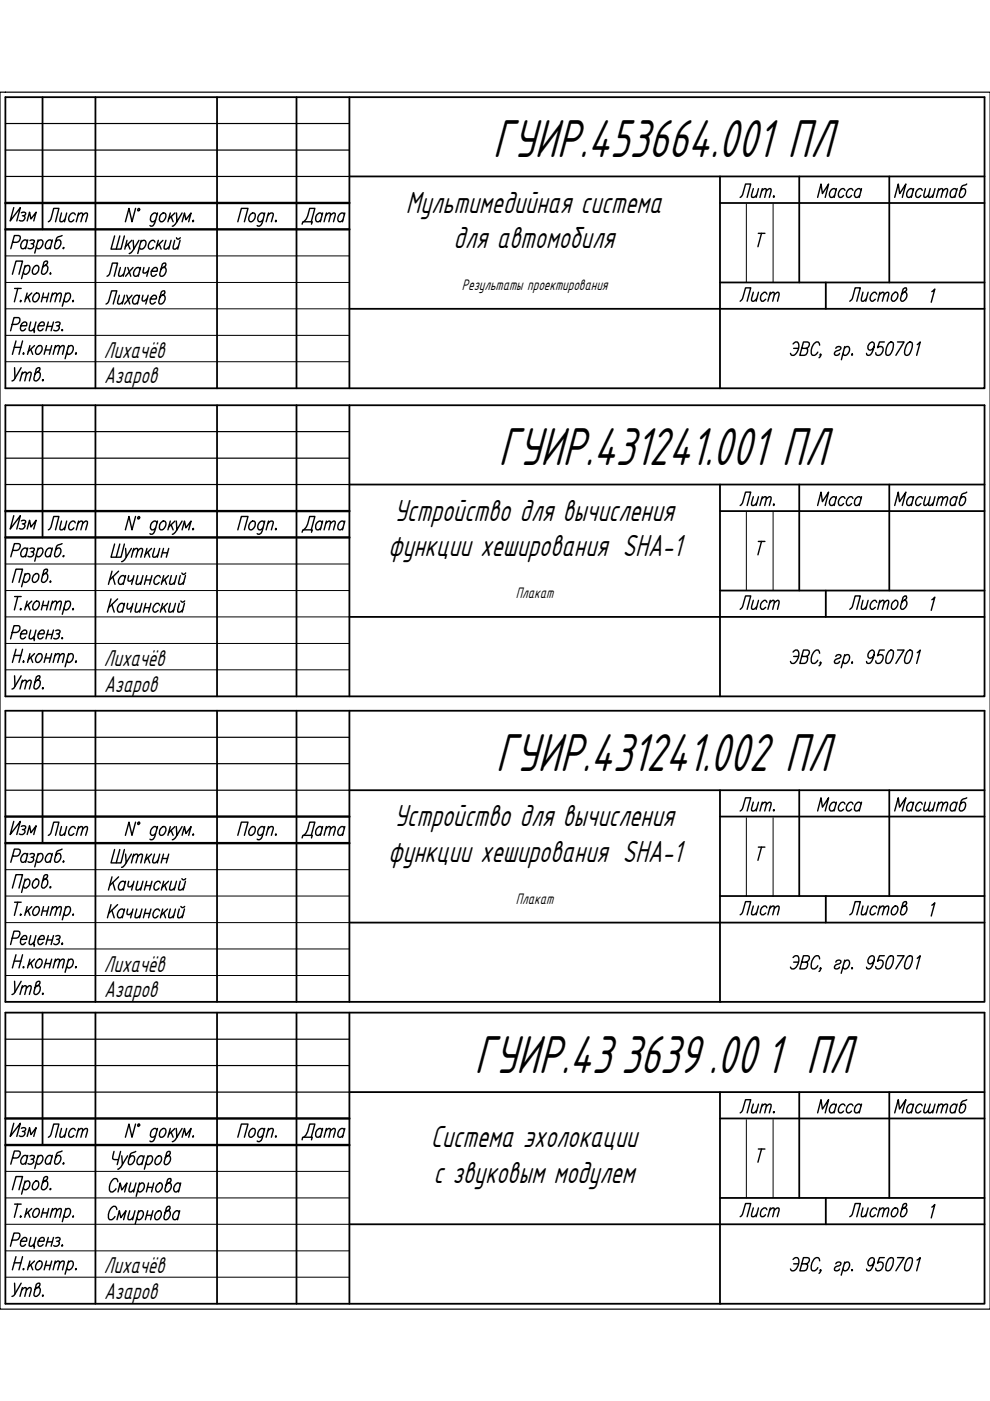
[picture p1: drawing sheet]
<svg xmlns="http://www.w3.org/2000/svg" width="210mm" height="297mm" viewBox="0 0 210 297" stroke-linecap="round" stroke-linejoin="round" font-family="sans-serif">
<g fill="none" stroke="#000" stroke-width=".38">
<path d="M1.1 20.6h207.6v61.7h-207.6zM9 20.6v28M20.2 20.6v61.7M46 20.6v61.7M62.9 20.6v61.7M74.1 20.6v61.7M74.1 37.4h134.6M152.7 37.4v44.9M169.5 37.4v22.5M188.6 37.4v22.5M152.7 43h56M152.7 59.9h56"/>
<path d="M175.1 59.9v5.6M74.1 65.5h134.6M1.1 85.9h207.6v61.7h-207.6zM9 85.9v28M20.2 85.9v61.7M46 85.9v61.7M62.9 85.9v61.7M74.1 85.9v61.7M74.1 102.7h134.6M152.7 102.7v44.9M152.7 108.4h56M169.5 102.7v22.5"/>
<path d="M188.6 102.7v22.5M74.1 130.8h134.6M152.7 125.2h56M175.1 125.2v5.6M1.1 150.7h207.6v61.7h-207.6zM9 150.7v28.1M20.2 150.7v61.7M46 150.7v61.7M62.9 150.7v61.7M74.1 150.7v61.7M74.1 167.5h134.6M152.7 167.5v44.9"/>
<path d="M152.7 173.1h56M169.5 167.5v22.5M188.6 167.5v22.5M74.1 195.6h134.6M152.7 190h56M175.1 190v5.6M1.1 214.7h207.6v61.7h-207.6zM9 214.7v28.1M20.2 214.7v61.7M46 214.7v61.7M62.9 214.7v61.7M74.1 214.7v61.7"/>
<path d="M74.1 231.5h134.6M152.7 231.5v44.9M152.7 237.1h56M169.5 231.5v22.5M188.6 231.5v22.5M74.1 259.6h134.6M152.7 254h56M175.1 254v5.6"/>
</g>
<g fill="none" stroke="#000" stroke-width=".21">
<path d="M1.1 59.9h73M1.1 54.3h73M158.2 43.3v16.6M163.9 43.3v16.6M1.1 65.5h73M1.1 76.7h73M1.1 71.1h73M1.1 119.6h73M158.2 108.6v16.6M163.9 108.6v16.6M1.1 130.8h73M1.1 125.2h73"/>
<path d="M1.1 136.4h73M1.1 142h73M158.2 173.4v16.6M163.9 173.4v16.6M1.1 195.6h73M1.1 190h73M1.1 184.4h73M1.1 206.8h73M1.1 201.2h73M158.2 237.4v16.6M163.9 237.4v16.6M1.1 259.6h73"/>
<path d="M1.1 254h73M1.1 248.4h73M1.1 270.8h73M1.1 265.2h73"/>
</g>
<g fill="none" stroke="#000" stroke-width=".3">
<path d="M2.6 58.2l.8-2.8h1.4l-.8 2.8M2.7 51.4h.9a.99 .99 0 0 0 .6-1.3l-1.2-.2-.7 2.8M5.2 56.7a.64 .64 0 0 1 1-.3 1.23 1.23 0 0 1-1 1.8l-.2-.4M5.3 56.3l-.7 2.8M5.8 51.3l-.1-.3a.91 .91 0 0 0-1.3 .9v.4l.3 .4 .5-.1 .3-.3M5.9 50.9l-.5 1.8M6.3 51l.4-.1 .6 .1-.2 .5-.5 .2M6.9 51.7l.2 .2a.73 .73 0 0 1-.3 .8 .73 .73 0 0 1-.9-.1M7.2 56.7l.5-.4h.3a1.14 1.14 0 0 1-.8 1.9 .93 .93 0 0 1 0-1.5zM8 51.3a.64 .64 0 0 1 1-.3 1.23 1.23 0 0 1-1 1.7l-.3-.4M8.1 50.9l-.7 2.8M9.5 56.3h.4a1.14 1.14 0 0 1-.8 1.9l-.3-.3v-.3l.5-2a.49 .49 0 0 1 .8-.1 .93 .93 0 0 1-.8 .9l-.3 .3"/>
<path d="M10.6 58l.1-.1 .1 .1-.1 .2zM11 51.3l-.1-.3a.91 .91 0 0 0-1.3 .9v.4l.3 .4 .6-.1 .2-.3M11.1 50.9l-.5 1.8M13.2 49.9l-1.1 .4-.1 .3-.4 1.6 .2 .5a1.14 1.14 0 0 0 .8-1.8h-.3l-.5 .4M13.3 52.6l.2-.1-.1 .2zM22.7 58.6l.5-.5 .6-2.3h1.1l-.7 2.8M24.3 50l-.8 2.8h2.2l.7-2.8M25.4 50l-.8 2.8M25.5 56.7l-.4 1.7 .5 .2 .6-.5M26.6 56.7l-.5 1.9M26.9 51l-.4 1.8M27.1 56.7l.6 1.9"/>
<path d="M27.1 51.8l.5 1M27.9 51l-1.3 1.3M28.2 56.7l-1.6 1.9M28.2 51l.2 1.8 1.1-1.8M28.4 52.8a1.3 1.3 0 0 1-1 .9M28.7 44.2l-.7 2.8-.7-2.8-.7 2.8M29.3 44.3l.2-.1 .1 .3-.3 .2-.1-.2zM29.7 57.1l-.3-.4a1.14 1.14 0 0 0-.8 1.9h.3l.5-.4M29.8 56.7l-.5 1.9M29.8 51.3a.64 .64 0 0 1 1-.2 1.23 1.23 0 0 1-1 1.7l-.3-.4M29.9 51l-.7 2.7M30.5 56.7l-.2 1.1 .2 .1 .5-.1 .5-.4"/>
<path d="M31.6 56.7l-.5 1.9M32.1 57.5h1.2a.55 .55 0 0 0-.2-.8 1.14 1.14 0 0 0-.8 1.9h.3l.5-.4M32.9 51.3l-.2-.2a.91 .91 0 0 0-1.2 .9l.1 .7a.64 .64 0 0 0 1-.3M33.3 45.5l-.3-.3a1.13 1.13 0 0 0-1 .6 1.13 1.13 0 0 0 .2 1.2h.3l.5-.4M33.4 45.2l-.6 2.1a.78 .78 0 0 1-.8 .6l-.2-.1M33.6 51l-.5 1.8M33.7 51.8l.5 1M34.1 45.5l.5-.3h.3a1.14 1.14 0 0 1-.8 1.8 .96 .96 0 0 1 0-1.5zM34.5 51l-1.3 1.3M34.6 56.7h.3a1.14 1.14 0 0 1-.8 1.9l-.2-.5 .5-2.1 .4-.2h.3v.1a.84 .84 0 0 1-.7 .9l-.3 .3M35.2 51l-.4 1.7 .5 .1 .6-.5M36.1 45.2l-.5 1.8"/>
<path d="M36.3 45.9l.4 1.1M36.3 51l-.5 1.8M37 51l-.3 1.7 .5 .1 .6-.5M37.1 45.2l-1.4 1.3M37.4 45.2l.1 1.8 1.1-1.8M37.4 50.4l.1 .2a.47 .47 0 0 0 .7-.2M37.5 47a1.3 1.3 0 0 1-1 .9M38.2 51l-.5 1.8M38.6 47l.5-1.8 .3 1.4 1.1-1.4-.5 1.8M41 46.7l.1 .2-.2 .1zM50.4 47l.8-2.8h1.4l-.8 2.8M53 45.5a.64 .64 0 0 1 1-.2 1.23 1.23 0 0 1-1 1.7 .96 .96 0 0 1 0-1.5z"/>
<path d="M56 45.5l-.1-.2a.91 .91 0 0 0-1.2 .9v.4l.2 .4h.3l.6-.4M56.1 45.2l-.5 2.1a.85 .85 0 0 1-.9 .6l-.2-.1M56.8 45.7l.6-.5 .5 .1-.4 1.7M56.9 45.2l-.5 1.8M58.5 46.7l.1 .2-.1 .1zM160.8 49.5h1.4M161.5 49.5l-.8 2.8M2.6 68.8h.9a.81 .81 0 0 0 .7-.6 .81 .81 0 0 0-.3-.9h-.9l-.8 2.8M3 73.6h1.4M3.1 78l.1 2.2M3.1 61.2h1.4M3.4 72.3l-.8 2.8"/>
<path d="M3.8 61.2l-.8 2.8M4.4 63.7l.1 .2-.2 .1zM4.4 69.1h1.2a.55 .55 0 0 0-.2-.8 1.14 1.14 0 0 0-.8 1.8l.6-.1 .2-.3M4.5 78l-1.5 2.5-.5 .3M4.6 79.4l.6-.5 .4 .1-.4 1.8M4.7 78.9l-.5 1.9M4.8 72.3l-.8 2.8M5 74.8l.1 .2-.1 .1zM5.6 79.4l.6-.5 .4 .1-.4 1.8M5.8 62.1l-.6 1.9M5.9 62.9l.4 1.1M6.3 73.3l-.5 1.8"/>
<path d="M6.5 68.3l-.3 1.7 .4 .1 .7-.5M6.5 74.1l.4 1M6.7 62.1l-1.3 1.3M7.3 73.3l-1.3 1.3M7.5 62.3l.5-.2a1.14 1.14 0 0 1-.8 1.9 1.13 1.13 0 0 1 .3-1.7zM7.6 68.3l-.4 1.8h.1l-.1 .4M7.8 73.6a.64 .64 0 0 1 1-.2 1.23 1.23 0 0 1-1 1.7 .96 .96 0 0 1 0-1.5zM8 78.9h.3a1.14 1.14 0 0 1-.8 1.9l-.3-.3v-.3l.5-2a.49 .49 0 0 1 .8-.1 1.02 1.02 0 0 1-.8 .9l-.2 .3M8.1 69.1h1.2a.59 .59 0 0 0-.2-.8 1.14 1.14 0 0 0-.8 1.8l.6-.1 .2-.3M9 63.1h1.1M9.2 62.1l-.4 1.9M9.6 74.2h1.1"/>
<path d="M9.9 73.3l-.5 1.8M10 69.2h1.1M10.2 68.3l-.5 1.8M10.3 62.1l-.4 1.9M11 73.3l-.5 1.8M11 62.6l.6-.5 .4 .2-.4 1.7M11.1 62.1l-.4 1.9M11.3 68.3l-.5 1.8M11.6 73.8l.6-.5 .4 .1-.4 1.7M11.8 73.3l-.5 1.8M11.8 68.4l.3-.1 .6 .1-.1 .5-.6 .2M12 62.6l.7-.5 .3 .2-.3 1.7"/>
<path d="M12.3 69.1l.3 .2a.75 .75 0 0 1-.4 .8 .75 .75 0 0 1-.8-.1M12.6 73.8l.7-.5 .3 .1-.3 1.7M13.2 69.9v.2zM13.8 62.5a.64 .64 0 0 1 1-.2 1.23 1.23 0 0 1-1 1.7l-.3-.4M14 62.1l-.8 2.8M14.4 73.6l.5-.3h.3a1.14 1.14 0 0 1-.8 1.8l-.2-.4M14.6 73.3l-.8 2.8M15.5 63.7v.3zM16.1 74.8l.1 .2-.2 .1zM22.5 64.5l.5-.5 .7-2.3h1.1l-.8 2.8M25.3 62.6l-.4 1.7 .5 .2 .6-.5M26.4 62.6l-.5 1.9"/>
<path d="M26.9 62.6l.6 1.9M28 62.6l-1.6 1.9M29.5 63l-.3-.4a1.14 1.14 0 0 0-.8 1.9h.3l.5-.4M29.6 62.6l-.5 1.9M30.3 62.6l-.2 .7 .2 .5h.3l.6-.5M31.4 62.6l-.5 1.9M31.9 63.4h1.2a.55 .55 0 0 0-.2-.8 1.11 1.11 0 0 0-1 .7 1.11 1.11 0 0 0 .2 1.2h.3l.5-.4M34.4 62.6h.3a1.14 1.14 0 0 1-.8 1.9l-.2-.5 .5-2.1 .4-.2 .3 .1a.84 .84 0 0 1-.7 .9l-.3 .3M168.1 72.9a.65 .65 0 0 1 1.1-.2 2.24 2.24 0 0 1-.9 2.6h-.4l-.3-.4M168.3 73.9h1M170 73.9l1.2 .1a.99 .99 0 0 1-.7 1.3h-.9l.7-2.8h.9l.3 .2a.89 .89 0 0 1-.6 1.2M173.8 73.2l-.3-.7a1.76 1.76 0 0 0-1.5 2.2l.3 .6a1.04 1.04 0 0 0 1.1-.6"/>
<path d="M174 75.2l-.1 .1 .1-.3a.66 .66 0 0 1-.3 .8M177.2 73.9a.71 .71 0 0 1 1.1-.3l-.2 .5-.7 .3a.61 .61 0 0 0-.4 .8 .69 .69 0 0 0 1-.3M179 73.9a.64 .64 0 0 1 1-.3 1.23 1.23 0 0 1-1 1.7l-.3-.4M179.1 73.5l-.7 2.8M180.7 75l.1 .2-.2 .1zM185.3 73.5a.83 .83 0 0 1-1.2 .6 1.11 1.11 0 0 1 .9-1.6l.3 .2a2.65 2.65 0 0 1-.7 2.5l-.6 .1-.2-.1-.1-.3M187.5 72.5h-1l-.4 1.2a.68 .68 0 0 1 .9-.1 .68 .68 0 0 1 .2 .9 .81 .81 0 0 1-.6 .8 .81 .81 0 0 1-.9-.3v-.2M188.6 72.7l.5-.2a1.24 1.24 0 0 1 .2 1.6l-.6 1.1-.4 .1-.4-.1a3.1 3.1 0 0 1 .7-2.5zM190.3 72.5h1.4l-1.8 2.8M192.6 72.7l.3-.2 .5 .2a3.2 3.2 0 0 1-.7 2.5l-.3 .1-.5-.1a2.73 2.73 0 0 1 .7-2.5zM194.5 73.1l.6-.6-.7 2.8M197.6 61.8l.6-.5-.8 2.8"/>
<path d="M9 80.6l.1-.1 .1 .1-.1 .2zM2.7 116.7h.9a.93 .93 0 0 0 .6-1.3l-1.2-.1-.7 2.8M5.8 116.6l-.1-.3a.91 .91 0 0 0-1.3 .9v.4l.3 .5 .5-.2 .3-.3M5.9 116.2l-.5 1.9M6.3 116.3l.4-.1 .6 .1-.2 .6-.5 .1M6.9 117l.2 .2a.73 .73 0 0 1-.3 .8 .73 .73 0 0 1-.9-.1M8 116.6a.64 .64 0 0 1 1-.3 1.23 1.23 0 0 1-1 1.8l-.3-.5M8.1 116.2l-.7 2.8M11 116.6l-.1-.3a.91 .91 0 0 0-1.3 .9v.4l.3 .5 .6-.2 .2-.3M11.1 116.2l-.5 1.9M13.2 115.3l-1.1 .3-.1 .3-.4 1.6 .2 .6a1.14 1.14 0 0 0 .8-1.9h-.3l-.5 .4M13.3 117.9l.2-.1-.1 .3z"/>
<path d="M24.3 115.3l-.8 2.8h2.2l.7-2.8M25.4 115.3l-.8 2.8M26.6 116.3l.2 1.8 1.1-1.8M26.8 118.1a1.3 1.3 0 0 1-1 1M28.2 116.8l.6-.5 .4 .1-.4 1.7M28.4 116.3l-.5 1.8M28.7 109.5l-.7 2.8-.7-2.8-.7 2.8M29.2 116.8l.6-.5 .4 .1-.4 1.7M29.3 109.6l.2-.1 .1 .3-.3 .2-.1-.2zM31.2 116.3l-.6 1.8M31.3 117.1l.4 1M32.1 116.3l-1.3 1.3"/>
<path d="M32.8 116.3l-.4 1.7 .5 .1 .6-.5M33.3 110.9l-.3-.4a1.13 1.13 0 0 0-1 .7 1.13 1.13 0 0 0 .2 1.1h.3l.5-.4M33.4 110.5l-.8 2.5-.3 .3-.5-.2M33.9 116.3l-.5 1.8M34.1 110.9l.5-.4h.3a1.14 1.14 0 0 1-.8 1.8 .96 .96 0 0 1 0-1.4zM34.4 117.2h1.1M34.7 116.3l-.5 1.8M35.8 116.3l-.5 1.8M36.1 110.5l-.5 1.8M36.3 111.2l.4 1.1M37.1 110.5l-1.4 1.3M37.4 110.5l.1 1.8 1.1-1.8"/>
<path d="M37.5 112.3a1.3 1.3 0 0 1-1 1M38.6 112.3l.5-1.8 .3 1.4 1.1-1.4-.5 1.8M41 112l.1 .2-.2 .1zM50.4 112.3l.8-2.8h1.4l-.8 2.8M53 110.9a.64 .64 0 0 1 1-.3 1.23 1.23 0 0 1-1 1.7 .96 .96 0 0 1 0-1.4zM56 110.9l-.1-.3a.91 .91 0 0 0-1.2 .9v.4l.2 .4h.3l.6-.4M56.1 110.5l-.5 2.1a.85 .85 0 0 1-.9 .7l-.2-.2M56.8 111l.6-.5 .5 .1-.4 1.7M56.9 110.5l-.5 1.8M58.5 112l.1 .2-.1 .1zM160.8 114.8h1.4M161.5 114.8l-.8 2.8"/>
<path d="M2.6 134.1h.9a.81 .81 0 0 0 .7-.6 .81 .81 0 0 0-.3-.8h-.9l-.8 2.8M2.6 123.5l.8-2.8h1.4l-.8 2.8M3 139h1.4M3.1 126.5h1.4M3.4 137.7l-.8 2.7M3.8 126.5l-.8 2.8M4.4 129l.1 .2-.2 .1zM4.4 134.4h1.2a.55 .55 0 0 0-.2-.8 1.14 1.14 0 0 0-.8 1.9h.3l.5-.4M4.8 137.7l-.8 2.7M5.2 122a.64 .64 0 0 1 1-.3 1.23 1.23 0 0 1-1 1.8l-.2-.4M5.3 121.6l-.7 2.8M5.8 127.5l-.6 1.8"/>
<path d="M5.9 128.2l.4 1.1M6.3 138.6l-.5 1.8M6.5 133.6l-.3 1.7 .4 .2 .7-.6M6.5 139.4l.4 1M6.7 127.5l-1.3 1.3M7.1 122l.5-.4h.4a1.14 1.14 0 0 1-.8 1.9 .76 .76 0 0 1-.3-1.1zM7.2 127.8a.64 .64 0 0 1 1-.2 1.23 1.23 0 0 1-1 1.7 .96 .96 0 0 1 0-1.5zM7.3 138.6l-1.3 1.3M7.6 133.6l-.4 1.9h.1l-.1 .3M7.8 139a.64 .64 0 0 1 1-.3 1.23 1.23 0 0 1-1 1.7 .96 .96 0 0 1 0-1.4zM8.1 134.4h1.2a.59 .59 0 0 0-.2-.8 1.14 1.14 0 0 0-.8 1.9h.3l.5-.4M9 128.4h1.1"/>
<path d="M9.2 127.5l-.4 1.8M9.5 121.6h.4a1.14 1.14 0 0 1-.8 1.9l-.3-.3v-.3l.5-2a.49 .49 0 0 1 .8-.1 .93 .93 0 0 1-.8 .9l-.3 .3M9.6 139.5h1.1M9.9 138.6l-.5 1.8M10 134.5h1.1M10.2 133.6l-.5 1.9M10.3 127.5l-.4 1.8M10.7 123.2l.1 .1-.2 .2zM11 138.6l-.5 1.8M11 128l.6-.5 .4 .1-.4 1.7M11.1 127.5l-.5 1.8M11.3 133.6l-.5 1.9"/>
<path d="M11.6 139.1l.6-.5 .4 .1-.4 1.7M11.8 138.6l-.5 1.8M11.8 133.7l.3-.1 .6 .1-.1 .6-.6 .1M12 128l.7-.5 .3 .1-.3 1.7M12.3 134.4l.3 .2a.75 .75 0 0 1-.4 .8 .75 .75 0 0 1-.8-.1M12.6 139.1l.7-.5 .3 .1-.3 1.7M13.1 135.3l.1-.1 .1 .1-.1 .2zM13.8 127.8a.64 .64 0 0 1 1-.2 1.23 1.23 0 0 1-1 1.7l-.3-.4M14 127.5l-.8 2.7M14.4 139l.5-.4h.3a1.14 1.14 0 0 1-.8 1.8l-.3-.4M14.6 138.6l-.8 2.8M15.5 129v.3z"/>
<path d="M23.5 127l-.7 2.8M23.7 128.2l.5 1.6M23.7 121.1l-.7 2.8M23.9 122.3l.5 1.6M24.9 127l-1.9 1.8M25.1 121.1l-1.9 1.9M26.3 128.3l-.3-.4a1.14 1.14 0 0 0-.8 1.9h.3l.5-.4M26.4 127.9l-.5 1.9M26.5 122.5l-.3-.5a1.14 1.14 0 0 0-.8 1.9h.3l.5-.4M26.6 122l-.5 1.9M27.1 127.9l-.2 .7v.4l.2 .1h.3l.6-.5M27.3 122l-.2 .7v.4l.2 .1h.3l.6-.5"/>
<path d="M28.2 127.9l-.5 1.9M28.4 122l-.5 1.9M29 127.9l-.3 1.8 .4 .1 .7-.5M29.2 122l-.4 1.8 .5 .1 .7-.5M30.1 127.9l-.5 1.9M30.3 122l-.5 1.9M30.6 128.8h1.1M30.9 123h1.1M30.9 127.9l-.5 1.9M31.1 122l-.5 1.9M32 127.9l-.5 1.9M32.2 122l-.5 1.9"/>
<path d="M33.8 128.3l-.3-.4a1.14 1.14 0 0 0-.8 1.9h.3l.5-.4M34 122.5l-.3-.5a1.14 1.14 0 0 0-.8 1.9h.3l.5-.4M34.5 127.9l-.5 1.9M34.7 122l-.5 1.9M34.7 128.7l.4 1.1M34.9 122.8l.4 1.1M35.5 127.9l-1.3 1.4M35.7 122l-1.3 1.4M36.1 127.9l-.3 1.8 .4 .1 .7-.5M36.3 122l-.4 1.8 .5 .1 .7-.5M37.2 127.9l-.5 1.9M37.4 122l-.5 1.9"/>
<path d="M38 127.9l-.3 1.8 .4 .1 .7-.5M38.2 122l-.4 1.8 .5 .1 .7-.5M38.4 127.4l.2 .3 .6-.3M38.6 121.5l.2 .3 .6-.3M39.1 127.9l-.5 1.9M39.3 122l-.5 1.9M168.1 138.2a.65 .65 0 0 1 1.1-.2 2.24 2.24 0 0 1-.9 2.7h-.4l-.3-.5M168.3 139.2h1M170 139.2l1.2 .1a.99 .99 0 0 1-.7 1.4h-.9l.7-2.9h.9l.3 .2a.89 .89 0 0 1-.6 1.2M173.8 138.5l-.3-.7a1.76 1.76 0 0 0-1.5 2.2l.3 .7a1.04 1.04 0 0 0 1.1-.7M177.2 139.2a.71 .71 0 0 1 1.1-.3l-.2 .5-.7 .3a.61 .61 0 0 0-.4 .8 .69 .69 0 0 0 1-.3M179 139.2a.64 .64 0 0 1 1-.3 1.23 1.23 0 0 1-1 1.8l-.3-.5"/>
<path d="M179.1 138.8l-.7 2.8M185.3 138.8a.83 .83 0 0 1-1.2 .6 1.11 1.11 0 0 1 .9-1.6l.3 .2a2.65 2.65 0 0 1-.7 2.5l-.6 .2-.2-.2-.1-.3M187.5 137.8h-1l-.4 1.3a.68 .68 0 0 1 .9-.2 .68 .68 0 0 1 .2 1 .81 .81 0 0 1-.6 .7 .81 .81 0 0 1-.9-.2v-.3M188.6 138l.5-.2a1.24 1.24 0 0 1 .2 1.6l-.6 1.1-.4 .2-.4-.2a3.1 3.1 0 0 1 .7-2.5zM190.3 137.8h1.4l-1.8 2.9M192.6 138l.3-.2 .5 .2a3.2 3.2 0 0 1-.7 2.5l-.3 .2-.5-.2a2.73 2.73 0 0 1 .7-2.5zM194.5 138.4l.6-.6-.7 2.9M197.6 127.2l.6-.6-.8 2.8M3.1 143.3l.1 2.2M4.5 143.3l-1.5 2.5-.5 .3M4.6 144.7l.6-.5 .4 .1-.4 1.8M4.7 144.2l-.5 1.9"/>
<path d="M5 140.2l.1 .1-.1 .1zM5.6 144.7l.6-.5 .4 .1-.4 1.8M8 144.2h.3a1.14 1.14 0 0 1-.8 1.9l-.3-.3v-.3l.5-2a.49 .49 0 0 1 .8-.1 1.02 1.02 0 0 1-.8 .9l-.2 .3M9 146l.1-.2 .1 .2-.1 .1zM16.1 140.2l.1 .1-.2 .1zM174 140.5l-.1 .2 .1-.3a.66 .66 0 0 1-.3 .8M180.7 140.4l.1 .1-.2 .2zM28.7 174.3l-.7 2.8-.7-2.8-.7 2.8M29.3 174.4l.2-.1 .1 .3-.3 .2-.1-.3zM33.3 175.7l-.3-.5a1.14 1.14 0 0 0-.8 1.9h.3l.5-.4M33.4 175.2l-.6 2.2a.8 .8 0 0 1-.9 .6l-.1-.1M34.1 175.7l.5-.5h.3a1.14 1.14 0 0 1-.8 1.9 .9 .9 0 0 1 0-1.4z"/>
<path d="M36.1 175.2l-.5 1.9M36.3 176.1l.4 1M37.1 175.2l-1.4 1.4M37.4 175.2l.1 1.9 1.1-1.9M37.5 177.1a1.3 1.3 0 0 1-1 .9M38.6 177.1l.5-1.9 .3 1.5 1.1-1.5-.5 1.9M40.9 177l.1-.1 .1 .1-.2 .1zM50.4 177.1l.8-2.8h1.4l-.8 2.8M53.3 175.4l.5-.2a1.14 1.14 0 0 1-.8 1.9 1.13 1.13 0 0 1 .3-1.7zM56 175.7l-.2-.5a1.14 1.14 0 0 0-.9 1.9h.3l.6-.4M56.1 175.2l-.5 2.2a.87 .87 0 0 1-.9 .6l-.2-.1M56.8 175.8l.6-.6 .5 .2-.4 1.7"/>
<path d="M56.9 175.2l-.5 1.9M58.4 177l.1-.1 .1 .1-.1 .1zM160.8 179.6h1.4M161.5 179.6l-.8 2.8M2.6 198.9h.9a1.05 1.05 0 0 0 .6-1.3l-1.1-.2-.8 2.9M2.6 188.3l.8-2.9h1.4l-.8 2.9M2.7 181.5h.9a.99 .99 0 0 0 .6-1.3l-1.2-.2-.7 2.8M3.1 191.3h1.4M3.8 191.3l-.8 2.8M4.3 194l.1-.2 .1 .2-.2 .1zM4.4 199.2h1.2a.5 .5 0 0 0 0-.7 .5 .5 0 0 0-.7 0 1.23 1.23 0 0 0-.3 1.8h.3l.5-.5M5.2 186.8l.6-.4h.3a1.17 1.17 0 0 1-.9 1.9l-.2-.4"/>
<path d="M5.3 186.4l-.7 2.8M5.8 192.2l-.6 1.9M5.8 181.4l-.3-.4a1.14 1.14 0 0 0-.8 1.8h.3l.5-.4M5.9 181l-.5 1.8M5.9 193l.4 1.1M6.3 181.1l.4-.1 .6 .1a.56 .56 0 0 1-.7 .7M6.5 198.4l-.3 1.7 .4 .2 .7-.6M6.7 192.2l-1.3 1.4M6.9 181.8a.58 .58 0 0 1 .2 .6 .58 .58 0 0 1-.5 .4l-.7-.1M7.1 186.8l.5-.4h.4a1.17 1.17 0 0 1-.8 1.9 .99 .99 0 0 1-.1-1.5zM7.5 192.3l.5-.1a1.14 1.14 0 0 1-.8 1.9 1.13 1.13 0 0 1 .3-1.8zM7.6 198.4l-.5 1.9h.2l-.1 .3"/>
<path d="M8 181.4l.3-.3 .5-.1a1.13 1.13 0 0 1 .2 1.1 1.13 1.13 0 0 1-1 .7l-.3-.4M8.1 181l-.7 2.8M8.1 199.2h1.2l.1-.5-.3-.3a1.17 1.17 0 0 0-.8 1.9h.3l.5-.5M9 193.2h1.1M9.2 192.2l-.4 1.9M9.5 186.4h.4a1.17 1.17 0 0 1-.8 1.9l-.3-.3v-.3l.5-2 .4-.3 .4 .2a1.02 1.02 0 0 1-.8 .9l-.3 .3M10 199.3h1.1M10.2 198.4l-.5 1.9M10.3 192.2l-.4 1.9M10.7 188l.1 .1-.2 .2zM11 181.4l-.3-.4a1.14 1.14 0 0 0-.8 1.8h.3l.5-.4M11 192.8l.6-.6 .4 .1-.4 1.8"/>
<path d="M11.1 181l-.5 1.8M11.1 192.2l-.5 1.9M11.3 198.4l-.5 1.9M11.8 198.5l.3-.1 .6 .1a.53 .53 0 0 1-.1 .5 .53 .53 0 0 1-.6 .2M12 192.8l.7-.6 .3 .1-.3 1.8M12.3 199.2a.66 .66 0 0 1 0 .9 .66 .66 0 0 1-.9 0M13.2 180l-1.1 .5-.1 .2-.4 1.6v.4a.91 .91 0 0 0 1.3-.9v-.4l-.3-.4-.5 .1-.3 .3M13.2 200l.1 .1-.2 .2zM13.3 182.7l.2-.1-.1 .2zM13.8 192.6l.3-.3 .5-.1a1.14 1.14 0 0 1-.8 1.9l-.3-.4M14 192.2l-.8 2.8M15.4 194l.1-.2v.3z"/>
<path d="M23.5 191.8l-.7 2.8M23.7 193l.5 1.6M23.7 185.9l-.7 2.8M23.9 187.1l.5 1.6M24.3 180.1l-.8 2.9h2.2l.7-2.9M24.9 191.8l-1.9 1.9M25.1 185.9l-1.9 1.9M25.4 180.1l-.8 2.9M26.3 193.1l-.1-.2a.91 .91 0 0 0-1.3 .9v.4l.3 .4 .5-.1 .3-.3M26.4 192.7l-.5 1.9M26.5 187.2l-.1-.2a.91 .91 0 0 0-1.3 .9v.4l.3 .4 .6-.1 .2-.3M26.6 181.1l.2 1.9 1.1-1.9"/>
<path d="M26.6 186.8l-.5 1.9M26.8 183a1.3 1.3 0 0 1-1 .9M27.1 192.7l-.2 .7v.4l.2 .1h.3l.6-.5M27.3 186.8l-.2 .7v.4l.2 .1h.3l.6-.5M28.2 181.6l.6-.5 .4 .1-.4 1.8M28.2 192.7l-.5 1.9M28.4 181.1l-.5 1.9M28.4 186.8l-.5 1.9M29 192.7l-.4 1.8 .5 .1 .7-.6M29.2 181.6l.6-.5 .4 .1-.4 1.8M29.2 186.8l-.4 1.8 .5 .1 .7-.5M30.1 192.7l-.5 1.9"/>
<path d="M30.3 186.8l-.5 1.9M30.6 193.7h1.1M30.9 187.8h1.1M30.9 192.7l-.5 1.9M31.1 186.8l-.5 1.9M31.2 181.1l-.6 1.9M31.3 181.8l.4 1.2M32 192.7l-.5 1.9M32.1 181.1l-1.3 1.3M32.2 186.8l-.5 1.9M32.8 181.1l-.4 1.7 .5 .2 .6-.6M33.8 193.1l-.1-.2a.91 .91 0 0 0-1.3 .9v.4l.3 .4h.3l.5-.4"/>
<path d="M33.9 181.1l-.5 1.9M34 187.2l-.3-.4a1.14 1.14 0 0 0-.8 1.9h.3l.5-.4M34.4 182h1.1M34.5 192.7l-.5 1.9M34.7 181.1l-.5 1.9M34.7 186.8l-.5 1.9M34.7 193.5l.4 1.1M34.9 187.6l.4 1.1M35.5 192.7l-1.3 1.3M35.7 186.8l-1.3 1.4M35.8 181.1l-.5 1.9M36.1 192.7l-.3 1.8 .4 .1 .7-.6"/>
<path d="M36.3 186.8l-.4 1.8 .5 .1 .7-.5M37.2 192.7l-.5 1.9M37.4 186.8l-.5 1.9M38 192.7l-.3 1.8 .4 .1 .7-.6M38.2 186.8l-.4 1.8 .5 .1 .7-.5M38.4 192.2l.2 .2 .6-.2M38.6 186.3l.2 .2 .6-.2M39.1 192.7l-.5 1.9M39.3 186.8l-.5 1.9M197.6 191.9l.6-.5-.8 2.8M3 203.8h1.4M3.1 208.1l.1 2.2"/>
<path d="M3.4 202.4l-.8 2.8M4.5 208.1l-1.5 2.5-.5 .2M4.6 209.5l.6-.5 .4 .1-.4 1.7M4.7 209l-.5 1.8M4.8 202.4l-.8 2.8M5 205v.2zM5.6 209.5l.6-.5 .4 .1-.4 1.7M6.3 203.4l-.5 1.8M6.5 204.2l.4 1M7.3 203.4l-1.3 1.3M8 209h.3a1.14 1.14 0 0 1-.8 1.8l-.3-.2v-.3l.5-2a.49 .49 0 0 1 .8-.1 .93 .93 0 0 1-.8 .9l-.2 .3M8.1 203.5l.5-.1a1.14 1.14 0 0 1-.8 1.8 1.13 1.13 0 0 1 .3-1.7z"/>
<path d="M9 210.7l.1-.1 .1 .1-.1 .1zM9.6 204.3h1.1M9.9 203.4l-.5 1.8M11 203.4l-.5 1.8M11.6 203.9l.6-.5 .4 .1-.4 1.7M11.8 203.4l-.5 1.8M12.6 203.9l.7-.5 .3 .1-.3 1.7M14.4 203.8l.5-.4h.3a1.14 1.14 0 0 1-.8 1.8l-.3-.4M14.6 203.4l-.8 2.7M16 205.1l.1-.1-.1 .2zM168.1 203a.65 .65 0 0 1 .6-.4 .65 .65 0 0 1 .6 .4 2.3 2.3 0 0 1-1 2.4h-.4l-.3-.4M168.3 204h1"/>
<path d="M170 204l1.2 .1a.93 .93 0 0 1-.7 1.3h-.9l.7-2.8 1.2 .2a.91 .91 0 0 1-.6 1.2M173.8 203.3l-.1-.3a.72 .72 0 0 0-.8-.3 .72 .72 0 0 0-.5 .6l-.4 1.1a.72 .72 0 0 0 .7 1l.7-.6M174 205.3l-.1 .1v-.1l.1-.1v.4l-.3 .4M177.2 204a.69 .69 0 0 1 1.1-.3v.3l-.2 .2a1.41 1.41 0 0 0-1.2 .8l.1 .3a.71 .71 0 0 0 1-.3M179 204l.3-.3 .5-.1a1.14 1.14 0 0 1-.8 1.8l-.3-.4M179.1 203.6l-.7 2.8M180.6 205.3l.1-.1 .1 .1-.2 .1zM185.3 203.6a.83 .83 0 0 1-1.2 .6 .99 .99 0 0 1 .1-1.1 .99 .99 0 0 1 1.1-.3 2.65 2.65 0 0 1-.7 2.5l-.6 .1-.2-.1-.1-.3M187.5 202.6h-1l-.4 1.2a.68 .68 0 0 1 .9-.1 .68 .68 0 0 1 .2 .9 .84 .84 0 0 1-.6 .8 .84 .84 0 0 1-.9-.2v-.3M188.6 202.8l.3-.2 .5 .2a3.2 3.2 0 0 1-.7 2.5l-.4 .1-.4-.1a3.2 3.2 0 0 1 .7-2.5zM190.3 202.6h1.4l-1.8 2.8M192.6 202.8l.3-.2 .5 .2a3.2 3.2 0 0 1-.7 2.5l-.3 .1-.5-.1a2.78 2.78 0 0 1 .7-2.5z"/>
<path d="M194.5 203.2l.6-.6-.7 2.8M28.7 238.3l-.7 2.8-.7-2.8-.7 2.8M29.3 238.4l.2-.1 .1 .3-.3 .2-.1-.2zM33.3 239.6l-.3-.3a1.14 1.14 0 0 0-.8 1.8h.3l.5-.4M33.4 239.3l-.8 2.5-.3 .2-.5-.1M34.1 239.6l.5-.3h.3a1.14 1.14 0 0 1-.8 1.8 .76 .76 0 0 1-.2-1zM36.1 239.3l-.5 1.8M37.1 239.3l-1.4 1.3M37.4 239.3l.1 1.8 1.1-1.8M53 239.6a.64 .64 0 0 1 1-.2 1.23 1.23 0 0 1-1 1.7 .93 .93 0 0 1 0-1.5zM56 239.6l-.1-.2a.91 .91 0 0 0-1.2 .9v.4l.2 .4h.3l.6-.4M56.1 239.3l-.5 2.1a.85 .85 0 0 1-.9 .6l-.2-.1"/>
<path d="M56.8 239.8l.6-.5 .5 .1-.4 1.7M56.9 239.3l-.5 1.8M2.6 252.3l.8-2.8h1.4l-.8 2.8M2.7 245.5h.9a.99 .99 0 0 0 .6-1.3l-1.2-.2-.7 2.8M3.1 255.3h1.4M3.8 255.3l-.8 2.8M4.3 258l.1-.2 .1 .2-.2 .1zM5.2 250.8l.5-.4h.4a1.14 1.14 0 0 1-.9 1.9l-.2-.4M5.3 250.4l-.7 2.8M5.7 256.2l-.5 1.9M5.8 245.4l-.3-.4a1.14 1.14 0 0 0-.8 1.8h.3l.5-.3M5.9 245l-.5 1.8"/>
<path d="M5.9 257l.4 1.1M6.3 245.1l.4-.1 .6 .1a.56 .56 0 0 1-.7 .7M6.7 256.2l-1.3 1.3M6.9 245.8a.58 .58 0 0 1 .2 .6 .58 .58 0 0 1-.5 .4l-.7-.1M7.1 250.8l.5-.4h.4a1.14 1.14 0 0 1-.8 1.9 .92 .92 0 0 1-.1-1.5zM7.2 256.6a.64 .64 0 0 1 1-.2 1.23 1.23 0 0 1-1 1.7 .93 .93 0 0 1 0-1.5zM8 245.4l.3-.3 .5-.1a1.14 1.14 0 0 1-.8 1.8l-.3-.3M8.1 245l-.7 2.8M9 257.2h1.1M9.2 256.2l-.5 1.9M9.5 250.4h.4a1.14 1.14 0 0 1-.8 1.9l-.3-.6 .5-2a.49 .49 0 0 1 .8-.1 .93 .93 0 0 1-.8 .9l-.3 .3M10.3 256.2l-.4 1.9"/>
<path d="M10.6 252.1l.1-.1 .1 .1-.2 .2zM11 245.4l-.3-.4a1.14 1.14 0 0 0-.8 1.8h.3l.5-.3M11 256.7l.6-.5 .4 .2-.4 1.7M11.1 245l-.5 1.8M11.1 256.2l-.5 1.9M12 256.7l.7-.5 .3 .2-.3 1.7M13.2 244a1.53 1.53 0 0 0-1.2 .7l-.4 1.6v.4a.91 .91 0 0 0 1.3-.9v-.4l-.3-.4-.5 .1-.3 .3M13.3 246.7l.2-.1-.1 .2zM13.8 256.6a.64 .64 0 0 1 1-.2 1.23 1.23 0 0 1-1 1.7l-.3-.4M14 256.2l-.8 2.8M15.4 258l.1-.2v.3zM24.2 244.1l-.3 1.5 .3 .3h.9"/>
<path d="M24.8 256.4l-.4-.6a1.86 1.86 0 0 0-1.4 2.4l.3 .4a1.04 1.04 0 0 0 1.1-.7M24.8 258.6l.5-1.9 .3 1.5 1.1-1.5-.5 1.9M25 250.6l-.4-.7a1.86 1.86 0 0 0-1.4 2.4l.3 .4a1.2 1.2 0 0 0 1.1-.7M25 252.7l.5-1.9 .3 1.5 1.1-1.5-.5 1.9M25.6 244.1l-.8 2.8M25.8 245.1l.2 1.8 1.1-1.8M26 246.9l-.4 .6-.6 .4M27.5 256.7l-.4 1.8 .5 .1 .6-.6M27.7 250.8l-.4 1.7 .5 .2 .6-.5M28.6 256.7l-.5 1.9M28.8 244.1l-1 .4-.2 .3-.4 1.6 .1 .4a.91 .91 0 0 0 1.2-.9v-.6l-.3-.2-.5 .1-.3 .3M28.8 250.8l-.5 1.9"/>
<path d="M29.3 257.1l.5-.4h.3a1.17 1.17 0 0 1-.8 1.9l-.3-.4M29.4 256.7l-.7 2.8M29.5 251.2l.5-.4h.3a1.17 1.17 0 0 1-.8 1.9l-.3-.4M29.6 250.8l-.7 2.8M30.4 245.5l-.3-.4a1.14 1.14 0 0 0-.8 1.8h.3l.5-.4M30.6 245.1l-.5 1.8M31.1 257.7h1.1M31.2 245.5l.3-.3 .5-.1a1.13 1.13 0 0 1 .2 1.1 1.13 1.13 0 0 1-1 .7l-.3-.4M31.3 251.7h1.1M31.3 256.7l-.5 1.9M31.4 245.1l-.8 2.8M31.5 250.8l-.5 1.9"/>
<path d="M32.4 256.7l-.5 1.9M32.6 250.8l-.5 1.9M33.1 257.1l.5-.4h.3a1.17 1.17 0 0 1-.8 1.9 .96 .96 0 0 1 0-1.5zM33.3 251.2l.5-.4h.3a1.17 1.17 0 0 1-.8 1.9 .96 .96 0 0 1 0-1.5zM33.4 245.2l.6-.1a1.13 1.13 0 0 1 .1 1.1 1.13 1.13 0 0 1-1 .7 1.13 1.13 0 0 1 .3-1.7zM35.5 256.7h.3a1.17 1.17 0 0 1-.8 1.9l-.2-.6 .5-1.9 .3-.3h.4v.1a.89 .89 0 0 1-.7 1l-.3 .2M35.6 245.1h.3a1.13 1.13 0 0 1 .1 1.1 1.13 1.13 0 0 1-.9 .7l-.3-.5 .5-2 .4-.3h.3l.1 .1a.84 .84 0 0 1-.8 1l-.2 .3M35.7 250.8h.3a1.17 1.17 0 0 1-.8 1.9l-.2-.5 .5-2 .4-.3h.3v.1a.9 .9 0 0 1-.7 1l-.3 .2M36.3 240.1l.4 1M37.5 241.1a1.3 1.3 0 0 1-1 .9M38 257.1l-.3-.4a1.17 1.17 0 0 0-.8 1.9l.6-.1 .2-.3M38.1 256.7l-.5 1.9"/>
<path d="M38.2 251.2l-.3-.4a1.17 1.17 0 0 0-.8 1.9h.3l.5-.4M38.3 250.8l-.5 1.9M38.6 241.1l.5-1.8 .3 1.4 1.1-1.4-.5 1.8M40.9 241l.1-.1-.1 .2zM50.4 241.1l.8-2.8h1.4l-.8 2.8M58.4 241l.1-.1 .1 .1-.1 .1zM160.8 243.6h1.4M161.5 243.6l-.8 2.8M197.6 255.9l.6-.5-.8 2.8M2.6 262.9h.9a1.05 1.05 0 0 0 .6-1.3l-1.1-.2-.8 2.8M3 267.7h1.4M3.1 272.1l.1 2.2"/>
<path d="M3.4 266.4l-.8 2.8M4.4 263.2h1.2a.55 .55 0 0 0-.2-.8 1.14 1.14 0 0 0-.8 1.8h.3l.5-.4M4.5 272.1l-1.5 2.5-.5 .3M4.6 273.5l.6-.5 .4 .1-.4 1.8M4.7 273l-.5 1.9M4.8 266.4l-.8 2.8M4.9 269.1l.1-.1 .1 .1-.1 .1zM5.6 273.5l.6-.5 .4 .1-.4 1.8M6.3 267.4l-.5 1.8M6.5 262.4l-.3 1.7 .4 .1 .7-.5M6.5 268.2l.4 1M7.3 267.4l-1.3 1.3"/>
<path d="M7.6 262.4l-.5 1.8h.2l-.1 .5M8 273h.3a1.14 1.14 0 0 1-.8 1.9l-.3-.3v-.3l.5-2a.49 .49 0 0 1 .8-.1 .93 .93 0 0 1-.8 .9l-.2 .3M8.1 267.5l.5-.1a1.14 1.14 0 0 1-.8 1.8 1.13 1.13 0 0 1 .3-1.7zM8.1 263.2h1.2a.59 .59 0 0 0-.2-.8 1.14 1.14 0 0 0-.8 1.8h.3l.5-.4M9 274.7l.1-.1 .1 .1-.1 .2zM9.6 268.3h1.1M9.9 267.4l-.5 1.8M10 263.3h1.1M10.2 262.4l-.5 1.8M11 267.4l-.5 1.8M11.3 262.4l-.5 1.8M11.6 267.9l.6-.5 .4 .1-.4 1.7"/>
<path d="M11.7 267.4l-.4 1.8M11.8 262.5l.3-.1 .6 .1a.53 .53 0 0 1-.1 .5 .53 .53 0 0 1-.6 .2M12.3 263.2l.2 .1a.7 .7 0 0 1-.2 .8 .7 .7 0 0 1-.9 0M12.6 267.9l.7-.5 .3 .1-.3 1.7M13.1 264.1l.1-.1 .1 .1-.2 .1zM14.4 267.7l.5-.3h.3a1.14 1.14 0 0 1-.8 1.8l-.3-.4M14.6 267.4l-.8 2.8M16 269.1l.1-.1-.1 .2zM168.1 267a.65 .65 0 0 1 .6-.4 .65 .65 0 0 1 .6 .4 2.3 2.3 0 0 1-1 2.4h-.4l-.3-.3M168.3 268h1M170 268h.9l.3 .1v.4a.9 .9 0 0 1-.7 .9h-.9l.7-2.8 1.2 .2a.86 .86 0 0 1-.6 1.2M173.8 267.3l-.1-.3a.72 .72 0 0 0-.8-.3 .72 .72 0 0 0-.5 .6l-.4 1.1a.72 .72 0 0 0 .7 1l.7-.6"/>
<path d="M174 269.3l-.1 .1v-.1l.1-.1v.4l-.3 .4M177.2 268a.71 .71 0 0 1 1.1-.3v.3a1.53 1.53 0 0 1-1.2 .6l-.1 .7a.71 .71 0 0 0 1-.2M179 268a.64 .64 0 0 1 1-.3 1.23 1.23 0 0 1-1 1.7l-.3-.3M179.1 267.6l-.7 2.8M180.6 269.3l.1-.1 .1 .1-.2 .1zM185.3 267.6a.83 .83 0 0 1-1.2 .7 .99 .99 0 0 1 .1-1.2 .99 .99 0 0 1 1.1-.3 2.65 2.65 0 0 1-.7 2.5l-.6 .1-.2-.1-.1-.2M187.5 266.6h-1l-.4 1.2a.71 .71 0 0 1 1.1 .2 1.13 1.13 0 0 1-1.4 1.3l-.1-.4M188.6 266.8l.3-.2 .5 .2a3.2 3.2 0 0 1-.7 2.5l-.4 .1-.4-.1a3.2 3.2 0 0 1 .7-2.5zM190.3 266.6h1.4l-1.8 2.8M192.6 266.8l.3-.2 .5 .2a3.2 3.2 0 0 1-.7 2.5l-.5 .1a1.12 1.12 0 0 1-.2-1.6l.2-.6zM194.4 267.2l.7-.6-.7 2.8"/>
</g>
<!-- layer: 0 -->
<g fill="none" stroke="#000" stroke-width=".25">
<path d="M0 19.5h209.9v258.1h-209.9zM1.1 31.8h73M1.1 26.2h73M1.1 37.4h73M1.1 97.1h73M1.1 91.5h73M152.7 82.3h.1M1.1 102.7h73M1.1 156.3h73M152.7 147.6h.1M1.1 161.9h73M1.1 167.5h73"/>
<path d="M152.7 212.4h.1M1.1 225.9h73M1.1 220.3h73M1.1 231.5h73M152.7 276.4h.1"/>
</g>
<path d="M1.1 48.6h73M1.1 43h73M1.1 113.9h73M1.1 108.4h73M1.1 178.8h73M1.1 173.1h73M1.1 237.1h73M1.1 242.8h73" fill="none" stroke="#000" stroke-width=".51"/>
<g font-size="12.6">
<text x="104.5" y="33.3">ГУИР.453664.001 ПЛ</text>
<text x="105.7" y="98.6">ГУИР.431241.001 ПЛ</text>
<text x="105.1" y="163.4">ГУИР.431241.002 ПЛ</text>
<text x="100.6" y="227.4">ГУИР.433639.001 ПЛ</text>
</g>
<g font-size="7.2">
<text x="86.1" y="45.1">Мультимедийная система</text>
<text x="96.2" y="52.6">для автомобиля</text>
<text x="83.6" y="110.4">Устройство для вычисления</text>
<text x="82.3" y="117.9">функции хеширования SHA-1</text>
<text x="83.6" y="175.2">Устройство для вычисления</text>
<text x="82.3" y="182.7">функции хеширования SHA-1</text>
<text x="91.3" y="243.2">Система эхолокации</text>
<text x="91.9" y="250.7">с звуковым модулем</text>
</g>
<text font-size="7.1" x="62.8" y="243.1">Дата</text>
<g font-size="6.6">
<text x="62.8" y="48.7">Дата</text>
<text x="155.6" y="65.3">Лист</text>
<text x="178.9" y="65.3">Листов</text>
<text x="62.8" y="113.9">Дата</text>
<text x="62.8" y="178.9">Дата</text>
</g>
<g font-size="6.2">
<text x="1.1" y="48">Изм</text>
<text x="155.6" y="43">Лит.</text>
<text x="172.2" y="43">Масса</text>
<text x="188.4" y="43">Масштаб</text>
<text x="9.2" y="48.3">Лист</text>
<text x="1.1" y="113.2">Изм</text>
<text x="9.2" y="113.6">Лист</text>
<text x="155.6" y="108.3">Лит.</text>
<text x="172.2" y="108.3">Масса</text>
<text x="188.4" y="108.3">Масштаб</text>
<text x="155.6" y="130.5">Лист</text>
<text x="178.9" y="130.5">Листов</text>
<text x="155.6" y="173.2">Лит.</text>
<text x="172.2" y="173.2">Масса</text>
<text x="188.4" y="173.2">Масштаб</text>
<text x="1.1" y="178.2">Изм</text>
<text x="9.2" y="178.5">Лист</text>
<text x="155.6" y="195.1">Лист</text>
<text x="178.9" y="195.1">Листов</text>
<text x="155.6" y="237.1">Лит.</text>
<text x="172.2" y="237.1">Масса</text>
<text x="188.4" y="237.1">Масштаб</text>
<text x="9.2" y="242.4">Лист</text>
<text x="155.6" y="259.3">Лист</text>
<text x="178.9" y="259.3">Листов</text>
</g>
<text font-size="5.7" x="1.1" y="242">Изм</text>
<g font-size="5.4">
<text x="22" y="75.9">Лихачёв</text>
<text x="22.1" y="81.3">Азаров</text>
<text x="22" y="141.2">Лихачёв</text>
<text x="22.1" y="146.6">Азаров</text>
<text x="22" y="206">Лихачёв</text>
<text x="22.1" y="211.4">Азаров</text>
<text x="22" y="270">Лихачёв</text>
<text x="22.1" y="275.4">Азаров</text>
</g>
<g font-size="3.6">
<text x="97.9" y="61.5">Результаты проектирования</text>
<text x="109.4" y="126.9">Плакат</text>
<text x="109.4" y="191.7">Плакат</text>
</g>
</svg>
